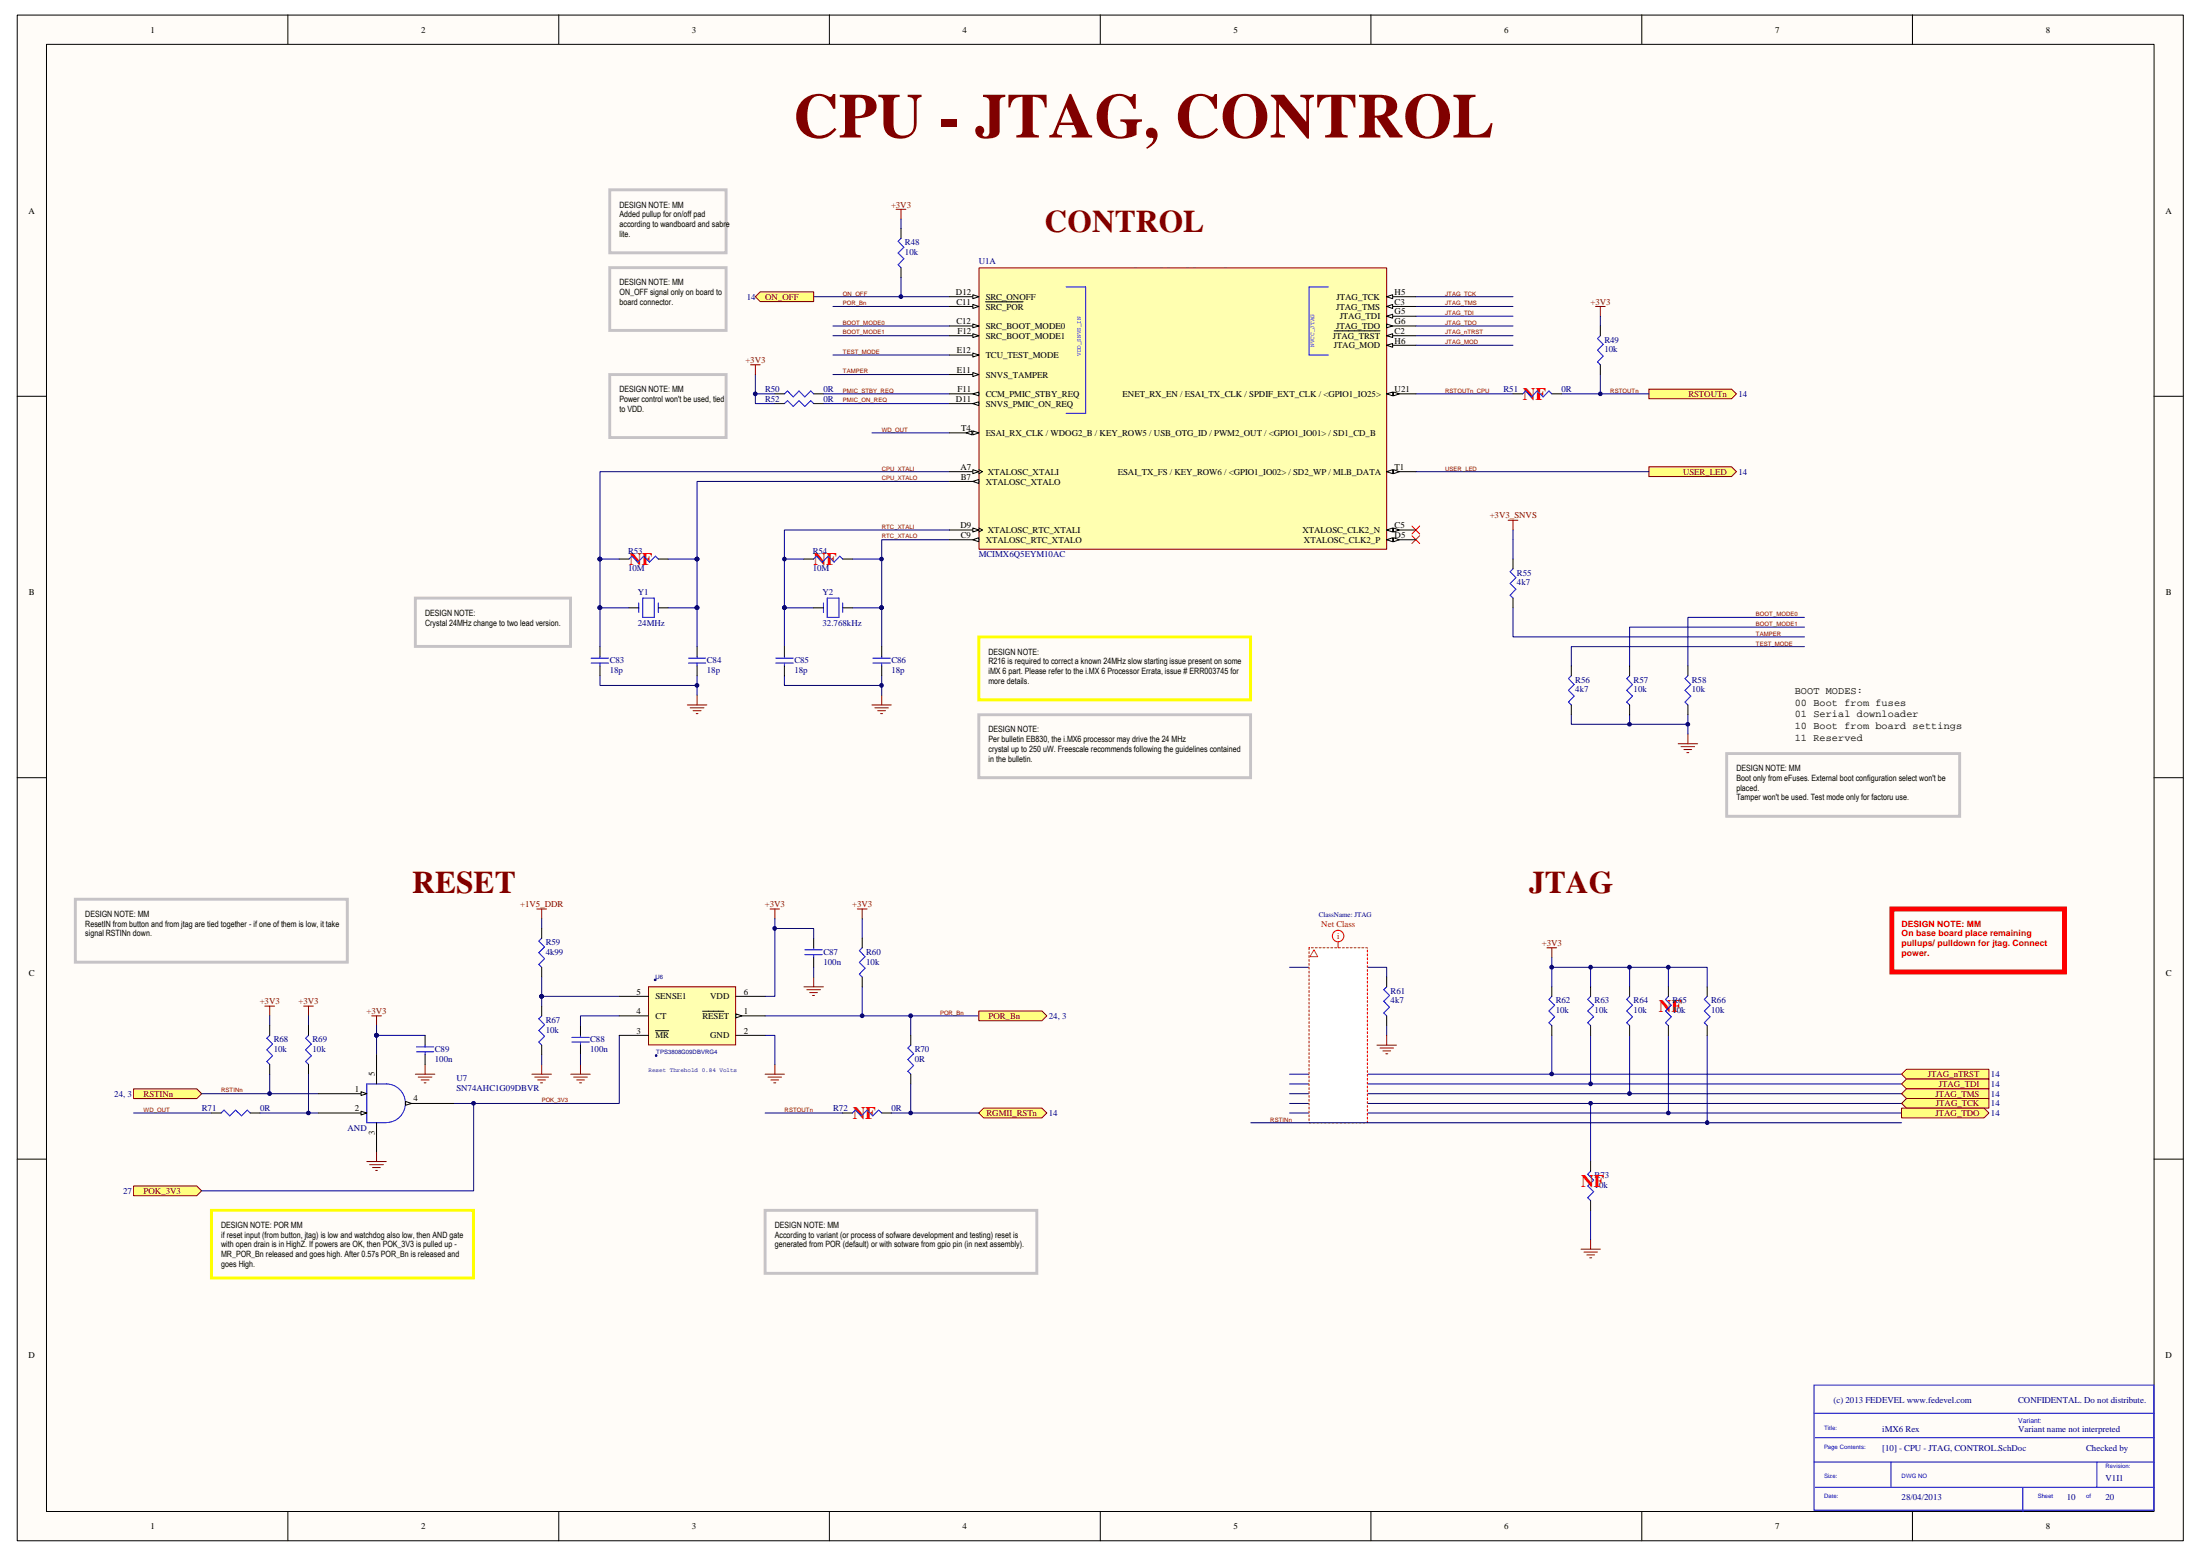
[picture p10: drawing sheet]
<svg xmlns="http://www.w3.org/2000/svg" width="420mm" height="297mm" viewBox="0 0 420 297" stroke-linecap="round" stroke-linejoin="round" font-family="sans-serif">
<path d="M3.3 2.9h413.7v291.2h-413.7z" fill="#fffcf8"/>
<path d="M3.3 2.9h413.7v291.2h-413.7z" fill="none" stroke="#000" stroke-width=".19"/>
<path d="M8.9 8.5h402.5v280h-402.5z" fill="#fffcf8"/>
<g fill="none" stroke="#000" stroke-width=".19">
<path d="M8.9 8.5h402.5v280h-402.5zM55 2.8v5.6M106.7 2.8v5.6M158.4 2.8v5.6M210.1 2.8v5.6M261.8 2.8v5.6M313.6 2.8v5.6M365.2 2.8v5.6M3.3 75.6h5.5M411.4 75.6h5.6M3.3 148.5h5.5M411.4 148.5h5.6"/>
<path d="M3.3 221.3h5.5M411.4 221.3h5.6M55 288.5v5.6M106.7 288.5v5.6M158.4 288.5v5.6M210.1 288.5v5.6M261.8 288.5v5.6M313.6 288.5v5.6M365.2 288.5v5.6"/>
</g>
<path d="M346.4 264.4h64.9v23.9h-64.9zM346.4 269.8h65M346.4 279.1h65M346.7 274.4h64.7M361.1 279.1v4.8M400.5 279.1v4.8M346.7 283.9h64.7M386.3 283.9v4.6" fill="none" stroke="#00f" stroke-width=".19"/>
<path d="M270.4 56.6h18.6M270.4 58.5h18.6M159.1 62.2h22.2M159.1 64.1h22.2M159.1 67.8h22.2M159.1 71.5h22.2M270.4 62.2h18.6M270.4 64.1h18.6M270.4 60.4h18.6M162.8 106.7h5.6" fill="none" stroke="#000080" stroke-width=".19"/>
<circle cx="168.3" cy="106.7" r=".35" fill="#000080"/>
<g fill="none" stroke="#000080" stroke-width=".19">
<path d="M149.8 106.7h3.7"/>
<circle cx="168.3" cy="106.7" r=".35"/>
</g>
<circle cx="149.8" cy="106.7" r=".35" fill="#000080"/>
<g fill="none" stroke="#000080" stroke-width=".19">
<path d="M149.8 116h5.6"/>
<circle cx="149.8" cy="106.7" r=".35"/>
</g>
<circle cx="149.8" cy="116" r=".34" fill="#000080"/>
<g fill="none" stroke="#000080" stroke-width=".19">
<path d="M162.8 116h5.6"/>
<circle cx="149.8" cy="116" r=".34"/>
</g>
<circle cx="168.3" cy="116" r=".34" fill="#000080"/>
<g fill="none" stroke="#000080" stroke-width=".19">
<path d="M149.8 129v1.9h18.6"/>
<circle cx="168.3" cy="116" r=".34"/>
</g>
<path d="M166.5 134.6h3.7M167.1 135.1h2.6M167.6 135.7h1.5M168.2 136.2h.4M168.4 132.7v1.9" fill="none" stroke="#800000" stroke-width=".19"/>
<circle cx="168.3" cy="130.8" r=".35" fill="#000080"/>
<g fill="none" stroke="#000080" stroke-width=".19">
<path d="M181.3 101.2h-31.5v14.8M168.4 129v3.7"/>
<circle cx="168.3" cy="130.8" r=".35"/>
</g>
<circle cx="149.8" cy="116" r=".34" fill="#000080"/>
<g fill="none" stroke="#000080" stroke-width=".19">
<path d="M149.8 116v7.4"/>
<circle cx="149.8" cy="116" r=".34"/>
</g>
<circle cx="149.8" cy="116" r=".34" fill="#000080"/>
<g fill="none" stroke="#000080" stroke-width=".19">
<path d="M136.9 91.9h44.4M181.3 90h-66.7v16.7"/>
<circle cx="149.8" cy="116" r=".34"/>
</g>
<circle cx="114.6" cy="106.7" r=".35" fill="#000080"/>
<g fill="none" stroke="#000080" stroke-width=".19">
<path d="M181.3 103h-12.9v13"/>
<circle cx="114.6" cy="106.7" r=".35"/>
</g>
<circle cx="168.3" cy="116" r=".34" fill="#000080"/>
<g fill="none" stroke="#000080" stroke-width=".19">
<path d="M168.4 116v7.4"/>
<circle cx="168.3" cy="116" r=".34"/>
</g>
<circle cx="168.3" cy="116" r=".34" fill="#000080"/>
<g fill="none" stroke="#000080" stroke-width=".19">
<path d="M270.4 65.9h18.6M103.5 175.4v1.8M148 175.4v14.8h-1.9M148 177.2h7.4v1.9M146.1 197.7h1.9v5.5M146.1 193.9h40.8"/>
<circle cx="168.3" cy="116" r=".34"/>
</g>
<path d="M186.9 136.4h51.9v12.1h-51.9z" fill="none" stroke="#c6c3c6" stroke-width=".56"/>
<path d="M186.9 121.6h51.9v12h-51.9z" fill="none" stroke="#ff0" stroke-width=".56"/>
<g fill="none" stroke="#800000" stroke-width=".19">
<path d="M102.5 173.5h1.9M103.5 173.5v1.9M147.1 173.5h1.8M148 173.5v1.9M163.7 173.5h1.9M164.7 173.5v1.9M153.5 188.4h3.8M154.1 188.9h2.6M154.6 189.5h1.5M155.2 190h.4M155.4 186.5v1.9M101.6 205.1h3.7"/>
<path d="M102.1 205.6h2.7M102.7 206.2h1.5M103.2 206.7h.4M103.5 203.2v1.9M109 205.1h3.7M109.5 205.6h2.7M110.1 206.2h1.5M110.7 206.7h.4M110.9 203.2v1.9M146.1 205.1h3.7M146.7 205.6h2.6M147.2 206.2h1.5"/>
<path d="M147.8 206.7h.4M148 203.2v1.9"/>
</g>
<path d="M103.5 179.1l-.6 .6 1.1 1.1-1.1 1.1 1.1 1.1-1.1 1.1 .6 .6M109.2 198.9h3.4M109.2 198h3.4M110.9 197.7v.3M110.9 198.9v.6M153.7 182.2h3.3M153.7 181.3h3.3M155.4 180.9v.4M155.4 182.2v.6" fill="none" stroke="#00f" stroke-width=".19"/>
<path d="M103.5 177.2v1.9M155.4 179.1v1.8M103.5 184.7v1.8M110.9 195.8v1.9M110.9 199.5v1.8M155.4 182.8v1.9" fill="none" stroke="#000" stroke-width=".19"/>
<circle cx="147.9" cy="177.2" r=".35" fill="#000080"/>
<g fill="none" stroke="#000080" stroke-width=".19">
<path d="M164.7 175.4v3.7M155.4 184.7v1.8M164.7 188.4v5.5"/>
<circle cx="147.9" cy="177.2" r=".35"/>
</g>
<circle cx="164.6" cy="193.9" r=".36" fill="#000080"/>
<g fill="none" stroke="#000080" stroke-width=".19">
<path d="M103.5 186.5v3.7"/>
<circle cx="164.6" cy="193.9" r=".36"/>
</g>
<circle cx="103.4" cy="190.2" r=".35" fill="#000080"/>
<g fill="none" stroke="#000080" stroke-width=".19">
<path d="M103.5 190.2h14.8"/>
<circle cx="103.4" cy="190.2" r=".35"/>
</g>
<circle cx="103.4" cy="190.2" r=".35" fill="#000080"/>
<g fill="none" stroke="#000080" stroke-width=".19">
<path d="M103.5 190.2v1.9"/>
<circle cx="103.4" cy="190.2" r=".35"/>
</g>
<circle cx="103.4" cy="190.2" r=".35" fill="#000080"/>
<g fill="none" stroke="#000080" stroke-width=".19">
<path d="M118.3 193.9h-7.4v1.9M103.5 201.3v1.9M110.9 201.3v1.9"/>
<circle cx="103.4" cy="190.2" r=".35"/>
</g>
<path d="M71 193.9h1.8M71.9 193.9v1.9M71.9 219.9v1.8M79.3 205.1h3.7M79.9 205.6h2.6M80.4 206.2h1.5M81 206.7h.4M81.2 203.2v1.9M70.1 221.7h3.7M70.6 222.3h2.6M71.2 222.9h1.4M71.7 223.4h.4" fill="none" stroke="#800000" stroke-width=".19"/>
<path d="M79.5 199.9h3.3M81.2 199.5v.4M79.5 200.8h3.3M81.2 200.8v.5" fill="none" stroke="#00f" stroke-width=".19"/>
<path d="M81.2 197.7v1.8M81.2 201.3v1.9" fill="none" stroke="#000" stroke-width=".19"/>
<path d="M25.5 226.4h12.1l.9 .9-.9 1h-12.1z" fill-rule="evenodd" fill="#ffff80"/>
<path d="M25.5 226.4h12.1l.9 .9-.9 1h-12.1z" fill="none" stroke="#800000" stroke-width=".19"/>
<path d="M25.5 207.9h12.1l.9 .9-.9 .9h-12.1z" fill-rule="evenodd" fill="#ffff80"/>
<path d="M25.5 207.9h12.1l.9 .9-.9 .9h-12.1z" fill="none" stroke="#800000" stroke-width=".19"/>
<path d="M186.9 193h12.1l.9 .9-.9 1h-12.1z" fill-rule="evenodd" fill="#ffff80"/>
<path d="M186.9 193h12.1l.9 .9-.9 1h-12.1z" fill="none" stroke="#800000" stroke-width=".19"/>
<path d="M71.9 197.7h9.3" fill="none" stroke="#000080" stroke-width=".19"/>
<circle cx="71.9" cy="197.6" r=".36" fill="#000080"/>
<g fill="none" stroke="#000080" stroke-width=".19">
<path d="M71.9 197.7v3.6"/>
<circle cx="71.9" cy="197.6" r=".36"/>
</g>
<circle cx="71.9" cy="197.6" r=".36" fill="#000080"/>
<g fill="none" stroke="#000080" stroke-width=".19">
<path d="M71.9 195.8v1.9"/>
<circle cx="71.9" cy="197.6" r=".36"/>
</g>
<circle cx="71.9" cy="197.6" r=".36" fill="#000080"/>
<g fill="none" stroke="#000080" stroke-width=".19">
<path d="M159.1 58.5h22.2M58.9 193.9v1.9M118.3 197.7v13h-31.6"/>
<circle cx="71.9" cy="197.6" r=".36"/>
</g>
<path d="M58 192.1h1.8M58.9 192.1v1.8" fill="none" stroke="#800000" stroke-width=".19"/>
<path d="M186.9 212.5l1-1h11.1l.9 1-.9 .9h-11.1z" fill-rule="evenodd" fill="#ffff80"/>
<path d="M186.9 212.5l1-1h11.1l.9 1-.9 .9h-11.1z" fill="none" stroke="#800000" stroke-width=".19"/>
<path d="M173.9 193.9v3.8" fill="none" stroke="#000080" stroke-width=".19"/>
<circle cx="173.9" cy="193.9" r=".36" fill="#000080"/>
<g fill="none" stroke="#000080" stroke-width=".19">
<path d="M173.9 206.9v5.6"/>
<circle cx="173.9" cy="193.9" r=".36"/>
</g>
<circle cx="173.9" cy="212.5" r=".35" fill="#000080"/>
<g fill="none" stroke="#000080" stroke-width=".19">
<path d="M51.5 193.9v1.9M38.5 208.8h22.3M49.6 212.5h11.2M51.5 205.1v3.7M170.2 212.5h16.7"/>
<circle cx="173.9" cy="212.5" r=".35"/>
</g>
<path d="M50.6 192.1h1.8M51.5 192.1v1.8" fill="none" stroke="#800000" stroke-width=".19"/>
<circle cx="51.5" cy="208.8" r=".36" fill="#000080"/>
<g fill="none" stroke="#000080" stroke-width=".19">
<path d="M58.9 205.1v7.4"/>
<circle cx="51.5" cy="208.8" r=".36"/>
</g>
<circle cx="58.9" cy="212.5" r=".35" fill="#000080"/>
<g fill="none" stroke="#000080" stroke-width=".19">
<path d="M90.5 210.7v16.6h-52"/>
<circle cx="58.9" cy="212.5" r=".35"/>
</g>
<circle cx="90.4" cy="210.6" r=".35" fill="#000080"/>
<g fill="none" stroke="#000080" stroke-width=".19">
<path d="M166.5 82.6h14.8M25.5 212.5h14.9"/>
<circle cx="90.4" cy="210.6" r=".35"/>
</g>
<path d="M40.4 231.1h50v12.9h-50z" fill="none" stroke="#ff0" stroke-width=".56"/>
<path d="M314.9 74.3h15.8l.9 .9-.9 .9h-15.8z" fill-rule="evenodd" fill="#ffff80"/>
<path d="M304.7 58.5h1.9M305.6 58.5v1.9M314.9 74.3h15.8l.9 .9-.9 .9h-15.8z" fill="none" stroke="#800000" stroke-width=".19"/>
<path d="M305.6 60.4v1.8M305.6 71.5v3.7" fill="none" stroke="#000080" stroke-width=".19"/>
<circle cx="305.6" cy="75.2" r=".35" fill="#000080"/>
<g fill="none" stroke="#000080" stroke-width=".19">
<path d="M303.8 184.7v3.7"/>
<circle cx="305.6" cy="75.2" r=".35"/>
</g>
<circle cx="303.8" cy="184.6" r=".35" fill="#000080"/>
<g fill="none" stroke="#000080" stroke-width=".19">
<path d="M311.2 184.7v3.7"/>
<circle cx="303.8" cy="184.6" r=".35"/>
</g>
<circle cx="311.2" cy="184.6" r=".36" fill="#000080"/>
<g fill="none" stroke="#000080" stroke-width=".19">
<path d="M318.6 184.7v3.7"/>
<circle cx="311.2" cy="184.6" r=".36"/>
</g>
<circle cx="318.6" cy="184.6" r=".36" fill="#000080"/>
<g fill="none" stroke="#000080" stroke-width=".19">
<path d="M296.4 197.7v7.4"/>
<circle cx="318.6" cy="184.6" r=".36"/>
</g>
<circle cx="296.4" cy="205" r=".35" fill="#000080"/>
<g fill="none" stroke="#000080" stroke-width=".19">
<path d="M303.8 197.7v9.2"/>
<circle cx="296.4" cy="205" r=".35"/>
</g>
<circle cx="303.8" cy="206.9" r=".35" fill="#000080"/>
<g fill="none" stroke="#000080" stroke-width=".19">
<path d="M311.2 197.7v11.1"/>
<circle cx="303.8" cy="206.9" r=".35"/>
</g>
<circle cx="311.2" cy="208.8" r=".36" fill="#000080"/>
<g fill="none" stroke="#000080" stroke-width=".19">
<path d="M318.6 197.7v14.8"/>
<circle cx="311.2" cy="208.8" r=".36"/>
</g>
<circle cx="318.6" cy="212.5" r=".35" fill="#000080"/>
<g fill="none" stroke="#000080" stroke-width=".19">
<path d="M303.8 210.7v11"/>
<circle cx="318.6" cy="212.5" r=".35"/>
</g>
<circle cx="303.8" cy="210.6" r=".35" fill="#000080"/>
<g fill="none" stroke="#000080" stroke-width=".19">
<path d="M326 197.7v16.6"/>
<circle cx="303.8" cy="210.6" r=".35"/>
</g>
<circle cx="326" cy="214.3" r=".35" fill="#000080"/>
<g fill="none" stroke="#000080" stroke-width=".19">
<path d="M270.4 75.2h18.6M298.2 75.2h16.7M246.3 184.7h18.5v1.8M264.8 195.8v1.9M296.4 182.8v5.6M146.1 212.5h14.8M246.3 205.1h116.9M246.3 206.9h116.9M246.3 208.8h116.9M246.3 212.5h116.9M246.3 210.7h116.9M303.8 231.1v5.5"/>
<circle cx="326" cy="214.3" r=".35"/>
</g>
<path d="M263 199.5h3.7M264.8 197.7v1.8M295.4 180.9h1.9M296.4 180.9v1.9M263.6 200.1h2.5M264.1 200.6h1.5M264.7 201.2h.3M302 238.5h3.6M302.5 239h2.6M303.1 239.6h1.4M303.8 236.6v1.9M303.6 240.1h.4" fill="none" stroke="#800000" stroke-width=".19"/>
<path d="M363.2 205.1l.9-1h15.7v1.9h-15.7z" fill-rule="evenodd" fill="#ffff80"/>
<path d="M363.2 205.1l.9-1h15.7v1.9h-15.7z" fill="none" stroke="#800000" stroke-width=".19"/>
<path d="M363.2 206.9l.9-.9h15.7v1.9h-15.7z" fill-rule="evenodd" fill="#ffff80"/>
<path d="M363.2 206.9l.9-.9h15.7v1.9h-15.7z" fill="none" stroke="#800000" stroke-width=".19"/>
<path d="M363.2 208.8l.9-.9h15.7v1.8h-15.7z" fill-rule="evenodd" fill="#ffff80"/>
<path d="M363.2 208.8l.9-.9h15.7v1.8h-15.7z" fill="none" stroke="#800000" stroke-width=".19"/>
<path d="M363.2 210.7l.9-1h15.7v1.8h-15.7z" fill-rule="evenodd" fill="#ffff80"/>
<path d="M363.2 210.7l.9-1h15.7v1.8h-15.7z" fill="none" stroke="#800000" stroke-width=".19"/>
<path d="M363.2 211.5h15.7l.9 1-.9 .9h-15.7z" fill-rule="evenodd" fill="#ffff80"/>
<path d="M363.2 211.5h15.7l.9 1-.9 .9h-15.7z" fill="none" stroke="#800000" stroke-width=".19"/>
<path d="M296.4 184.7h29.6v3.7" fill="none" stroke="#000080" stroke-width=".19"/>
<circle cx="296.3" cy="184.6" r=".36" fill="#000080"/>
<circle cx="296.3" cy="184.6" r=".36" fill="none" stroke="#000080" stroke-width=".19"/>
<path d="M250 180.9h11.1v33.4h-11.1z" fill-rule="evenodd" fill="#fff"/>
<path d="M250 180.9h11.1v33.4h-11.1z" fill="none" stroke="#f00" stroke-width=".19" stroke-dasharray=".4 .4"/>
<path d="M250.9 181.3l.8 1.3h-1.5z" fill="none" stroke="#f33" stroke-width=".19"/>
<g fill="none" stroke="#f00" stroke-width=".19">
<path d="M255.6 179.8v1.1"/>
<circle cx="255.6" cy="178.7" r="1.1"/>
</g>
<path d="M311.2 136.4v1.9" fill="none" stroke="#000080" stroke-width=".19"/>
<circle cx="311.2" cy="138.3" r=".35" fill="#000080"/>
<g fill="none" stroke="#000080" stroke-width=".19">
<path d="M289 116v5.6h55.6M344.6 117.9h-22.2v9.2M344.6 119.7h-33.4v7.4M300.1 136.4v1.9h22.3M322.4 136.4v3.7"/>
<circle cx="311.2" cy="138.3" r=".35"/>
</g>
<path d="M288 99.3h1.9M289 99.3v1.9M320.5 142h3.7M321 142.5h2.6M321.6 143.1h1.5M322.1 143.7h.4M322.4 140.1v1.9" fill="none" stroke="#800000" stroke-width=".19"/>
<circle cx="322.3" cy="138.3" r=".35" fill="#000080"/>
<g fill="none" stroke="#000080" stroke-width=".19">
<path d="M144.3 71.5v5.5h3.7M144.3 75.2h3.7M157.3 77h24M157.3 75.2h24M289 101.2v5.5M344.6 123.4h-44.5v3.7"/>
<circle cx="322.3" cy="138.3" r=".35"/>
</g>
<path d="M269.7 100.4l1.4 1.5M269.7 102.3l1.4 1.5M271.1 100.4l-1.4 1.5M271.1 102.3l-1.4 1.5" fill="none" stroke="#f00" stroke-width=".19"/>
<path d="M329.8 143.8h44.5v12h-44.5z" fill="none" stroke="#c6c3c6" stroke-width=".56"/>
<path d="M149.8 75.2l.6-.6 1.1 1.2 1.1-1.2 1.1 1.2 1.1-1.2 .6 .6M149.8 77l.6-.5 1.1 1.1 1.1-1.1 1.1 1.1 1.1-1.1 .6 .5" fill="none" stroke="#00f" stroke-width=".19"/>
<path d="M148 75.2h1.8M148 77h1.8M155.4 75.2h1.9M155.4 77h1.9" fill="none" stroke="#000" stroke-width=".19"/>
<circle cx="144.2" cy="75.2" r=".35" fill="#000080"/>
<g fill="none" stroke="#000080" stroke-width=".19">
<path d="M155.4 56.6h25.9M172.1 53v3.6"/>
<circle cx="144.2" cy="75.2" r=".35"/>
</g>
<path d="M143.3 69.6h1.9M144.3 69.6v1.9" fill="none" stroke="#800000" stroke-width=".19"/>
<path d="M116.4 36.2h22.3v12.1h-22.3zM116.4 71.5h22.3v12h-22.3z" fill="none" stroke="#c6c3c6" stroke-width=".56"/>
<path d="M172.1 45.5l-.6 .6 1.1 1.1-1.1 1.1 1.1 1.1-1.1 1.1 .6 .6" fill="none" stroke="#00f" stroke-width=".19"/>
<path d="M172.1 43.6v1.9M172.1 51.1v1.9" fill="none" stroke="#000" stroke-width=".19"/>
<circle cx="172.1" cy="56.6" r=".36" fill="#000080"/>
<circle cx="172.1" cy="56.6" r=".36" fill="none" stroke="#000080" stroke-width=".19"/>
<path d="M144.3 56.6l.9-.9h10.2v1.9h-10.2z" fill-rule="evenodd" fill="#ffff80"/>
<path d="M171.1 40h1.9M172.1 40v1.8M144.3 56.6l.9-.9h10.2v1.9h-10.2z" fill="none" stroke="#800000" stroke-width=".19"/>
<path d="M172.1 41.8v1.8" fill="none" stroke="#000080" stroke-width=".19"/>
<path d="M361.3 173.5h33v12h-33z" fill="none" stroke="#f00" stroke-width=".93"/>
<path d="M314.9 89.1h15.8l.9 .9-.9 1h-15.8z" fill-rule="evenodd" fill="#ffff80"/>
<path d="M314.9 89.1h15.8l.9 .9-.9 1h-15.8z" fill="none" stroke="#800000" stroke-width=".19"/>
<path d="M270.4 90h44.5M127.6 106.7h5.5" fill="none" stroke="#000080" stroke-width=".19"/>
<path d="M116.4 51.1h22.3v12h-22.3zM79.3 114.2h29.7v9.2h-29.7zM14.4 171.7h51.9v12h-51.9zM146.1 231.1h51.9v12h-51.9z" fill="none" stroke="#c6c3c6" stroke-width=".56"/>
<g fill="none" stroke="#00f" stroke-width=".19">
<path d="M290.8 75.2l.6-.6 1.1 1.2 1.1-1.2 1.1 1.2 1.1-1.2 .6 .6M305.6 64.1l-.5 .5 1.1 1.1-1.1 1.1 1.1 1.2-1.1 1.1 .5 .5M122 115.1v1.8M122.8 114.2h2.2v3.7h-2.2zM125.7 115.1v1.8M155.4 106.7l.5-.5 1.1 1.1 1.2-1.1 1.1 1.1 1.1-1.1 .5 .5M157.3 115.1v1.8M158 114.2h2.2v3.7h-2.2zM160.9 115.1v1.8M289 108.6l-.6 .5 1.1 1.2-1.1 1.1 1.1 1.1-1.1 1.1 .6 .6M148.2 126.6h3.3M148.2 125.6h3.3"/>
<path d="M149.8 125.3v.3M149.8 126.6v.5M166.7 126.6h3.3M166.7 125.6h3.3M168.4 125.3v.3M168.4 126.6v.5M300.1 129l-.6 .5 1.1 1.2-1.1 1.1 1.1 1.1-1.1 1.1 .6 .6M311.2 129l-.5 .5 1.1 1.2-1.1 1.1 1.1 1.1-1.1 1.1 .5 .6M322.4 129l-.6 .5 1.1 1.2-1.1 1.1 1.1 1.1-1.1 1.1 .6 .6M51.5 197.7l-.5 .5 1.1 1.1-1.1 1.1 1.1 1.1-1.1 1.1 .5 .6M58.9 197.7l-.5 .5 1.1 1.1-1.1 1.1 1.1 1.1-1.1 1.1 .5 .6M103.5 193.9l-.6 .6 1.1 1.1-1.1 1.1 1.1 1.1-1.1 1.1 .6 .6"/>
<path d="M164.7 180.9l-.6 .6 1.1 1.1-1.1 1.1 1.1 1.1-1.1 1.2 .6 .5M173.9 199.5l-.5 .6 1.1 1.1-1.1 1.1 1.1 1.1-1.1 1.1 .5 .6M264.8 188.4l-.5 .5 1.1 1.1-1.1 1.1 1.1 1.2-1.1 1.1 .5 .5M296.4 190.2l-.6 .6 1.1 1.1-1.1 1.1 1.1 1.1-1.1 1.1 .6 .6M303.8 190.2l-.6 .6 1.2 1.1-1.2 1.1 1.2 1.1-1.2 1.1 .6 .6M311.2 190.2l-.5 .6 1.1 1.1-1.1 1.1 1.1 1.1-1.1 1.1 .5 .6M318.6 190.2l-.5 .6 1.1 1.1-1.1 1.1 1.1 1.1-1.1 1.1 .5 .6M326 190.2l-.5 .6 1.1 1.1-1.1 1.1 1.1 1.1-1.1 1.1 .5 .6M42.2 212.5l.6-.6 1.1 1.1 1.1-1.1 1.1 1.1 1.1-1.1 .6 .6M162.8 212.5l.6-.6 1.1 1.1 1.1-1.1 1.1 1.1 1.1-1.1 .6 .6M303.8 223.6l-.6 .6 1.2 1.1-1.2 1.1 1.2 1.1-1.2 1.1 .6 .6"/>
</g>
<g fill="none" stroke="#000" stroke-width=".19">
<path d="M289 75.2h1.8M296.4 75.2h1.8M305.6 62.2v1.9M305.6 69.6v1.9M120.1 116h1.9M125.7 116h1.9M153.5 106.7h1.9M155.4 116h1.9M160.9 106.7h1.9M160.9 116h1.9M289 106.7v1.9M289 114.2v1.8"/>
<path d="M149.8 123.4v1.9M149.8 127.1v1.9M168.4 123.4v1.9M168.4 127.1v1.9M300.1 127.1v1.9M300.1 134.6v1.8M311.2 127.1v1.9M311.2 134.6v1.8M322.4 127.1v1.9M322.4 134.6v1.8M164.7 179.1v1.8M51.5 195.8v1.9"/>
<path d="M58.9 195.8v1.9M103.5 192.1v1.8M103.5 199.5v1.8M164.7 186.5v1.9M173.9 197.7v1.8M264.8 186.5v1.9M264.8 193.9v1.9M296.4 188.4v1.8M296.4 195.8v1.9M303.8 188.4v1.8M303.8 195.8v1.9M311.2 188.4v1.8"/>
<path d="M311.2 195.8v1.9M318.6 188.4v1.8M318.6 195.8v1.9M326 188.4v1.8M326 195.8v1.9M40.4 212.5h1.8M47.8 212.5h1.8M51.5 203.2v1.9M58.9 203.2v1.9M160.9 212.5h1.9M168.4 212.5h1.8M173.9 205.1v1.8"/>
<path d="M303.8 221.7v1.9M303.8 229.2v1.9"/>
</g>
<circle cx="133.1" cy="106.7" r=".35" fill="#000080"/>
<g fill="none" stroke="#000080" stroke-width=".19">
<path d="M114.6 129v1.9h18.5"/>
<circle cx="133.1" cy="106.7" r=".35"/>
</g>
<path d="M131.3 134.6h3.7M131.8 135.1h2.6M132.4 135.7h1.5M133 136.2h.3M133.1 132.7v1.9" fill="none" stroke="#800000" stroke-width=".19"/>
<circle cx="133.1" cy="130.8" r=".36" fill="#000080"/>
<g fill="none" stroke="#000080" stroke-width=".19">
<path d="M114.6 106.7h3.7M133.1 129v3.7"/>
<circle cx="133.1" cy="130.8" r=".36"/>
</g>
<path d="M120.1 106.7l.6-.5 1.1 1.1 1.1-1.1 1.1 1.1 1.2-1.1 .5 .5M112.9 126.6h3.3M112.9 125.6h3.3M114.6 125.3v.3M114.6 126.6v.5M131.5 126.6h3.3M131.5 125.6h3.3M133.1 125.3v.3M133.1 126.6v.5" fill="none" stroke="#00f" stroke-width=".19"/>
<path d="M118.3 106.7h1.8M125.7 106.7h1.9M114.6 123.4v1.9M114.6 127.1v1.9M133.1 123.4v1.9M133.1 127.1v1.9" fill="none" stroke="#000" stroke-width=".19"/>
<circle cx="114.6" cy="106.7" r=".35" fill="#000080"/>
<g fill="none" stroke="#000080" stroke-width=".19">
<path d="M114.6 106.7v9.3"/>
<circle cx="114.6" cy="106.7" r=".35"/>
</g>
<circle cx="114.6" cy="106.7" r=".35" fill="#000080"/>
<circle cx="114.6" cy="106.7" r=".35" fill="none" stroke="#000080" stroke-width=".19"/>
<circle cx="114.6" cy="116" r=".35" fill="#000080"/>
<g fill="none" stroke="#000080" stroke-width=".19">
<path d="M127.6 116h5.5"/>
<circle cx="114.6" cy="116" r=".35"/>
</g>
<circle cx="133.1" cy="116" r=".35" fill="#000080"/>
<g fill="none" stroke="#000080" stroke-width=".19">
<path d="M133.1 116v7.4"/>
<circle cx="133.1" cy="116" r=".35"/>
</g>
<circle cx="133.1" cy="116" r=".35" fill="#000080"/>
<g fill="none" stroke="#000080" stroke-width=".19">
<path d="M133.1 106.7v9.3"/>
<circle cx="133.1" cy="116" r=".35"/>
</g>
<circle cx="133.1" cy="116" r=".35" fill="#000080"/>
<circle cx="133.1" cy="116" r=".35" fill="none" stroke="#000080" stroke-width=".19"/>
<circle cx="133.1" cy="106.7" r=".35" fill="#000080"/>
<g fill="none" stroke="#000080" stroke-width=".19">
<path d="M136.9 91.9h-3.8v14.8"/>
<circle cx="133.1" cy="106.7" r=".35"/>
</g>
<circle cx="133.1" cy="106.7" r=".35" fill="#000080"/>
<g fill="none" stroke="#000080" stroke-width=".19">
<path d="M114.6 116h5.5"/>
<circle cx="133.1" cy="106.7" r=".35"/>
</g>
<circle cx="114.6" cy="116" r=".35" fill="#000080"/>
<g fill="none" stroke="#000080" stroke-width=".19">
<path d="M114.6 116v7.4"/>
<circle cx="114.6" cy="116" r=".35"/>
</g>
<circle cx="114.6" cy="116" r=".35" fill="#000080"/>
<g fill="none" stroke="#000080" stroke-width=".19">
<path d="M238.9 214.3h124.3"/>
<circle cx="114.6" cy="116" r=".35"/>
</g>
<path d="M73.8 214.3a3.6 3.6 0 0 0 3.6-3.6 3.7 3.7 0 0 0-3.6-3.8h-3.7v7.4h3.7" fill="none" stroke="#00f" stroke-width=".19"/>
<path d="M60.8 208.8h9.3" fill="none" stroke="#000" stroke-width=".19"/>
<path d="M68.9 208.4l1.2 .4-1.2 .3z" fill="#fffcf8"/>
<path d="M60.8 212.5h9.3M68.9 208.4l1.2 .4-1.2 .3z" fill="none" stroke="#000" stroke-width=".19"/>
<path d="M68.9 212.1l1.2 .4-1.2 .4z" fill="#fffcf8"/>
<path d="M68.9 212.1l1.2 .4-1.2 .4zM77.5 210.7h9.2" fill="none" stroke="#000" stroke-width=".19"/>
<path d="M77.5 210.3l1.1 .4-1.1 .3z" fill="#fffcf8"/>
<path d="M71.9 201.3v5.6M71.9 214.3v5.6M77.5 210.3l1.1 .4-1.1 .3z" fill="none" stroke="#000" stroke-width=".19"/>
<path d="M187 51.2h77.8v53.7h-77.8z" fill="#ffffb0"/>
<path d="M187 51.1h77.8v53.8h-77.8z" fill="none" stroke="#800000" stroke-width=".19"/>
<path d="M203.6 54.8h3.7v24.1h-3.7M253.7 54.8h-3.7v13h3.7" fill="none" stroke="#00f" stroke-width=".19"/>
<path d="M264.8 56.6h5.6" fill="none" stroke="#000" stroke-width=".19"/>
<path d="M264.8 56.6l1.2-.3v.7z" fill="#fffcf8"/>
<path d="M264.8 56.6l1.2-.3v.7zM264.8 58.5h5.6" fill="none" stroke="#000" stroke-width=".19"/>
<path d="M264.8 58.5l1.2-.4v.8z" fill="#fffcf8"/>
<path d="M264.8 58.5l1.2-.4v.8zM264.8 60.4h5.6" fill="none" stroke="#000" stroke-width=".19"/>
<path d="M264.8 60.4l1.2-.4v.7z" fill="#fffcf8"/>
<path d="M264.8 60.4l1.2-.4v.7zM264.8 62.2h5.6" fill="none" stroke="#000" stroke-width=".19"/>
<path d="M264.8 61.8l1.2 .4-1.2 .4z" fill="#fffcf8"/>
<path d="M264.8 61.8l1.2 .4-1.2 .4zM264.8 64.1h5.6" fill="none" stroke="#000" stroke-width=".19"/>
<path d="M264.8 64.1l1.2-.4v.7z" fill="#fffcf8"/>
<path d="M254.8 63.2h8.8M264.8 64.1l1.2-.4v.7zM264.8 65.9h5.6" fill="none" stroke="#000" stroke-width=".19"/>
<path d="M264.8 65.9l1.2-.3v.7z" fill="#fffcf8"/>
<path d="M181.3 62.2h5.6M264.8 65.9l1.2-.3v.7z" fill="none" stroke="#000" stroke-width=".19"/>
<path d="M185.8 61.8l1.1 .4-1.1 .4z" fill="#fffcf8"/>
<path d="M181.3 64.1h5.6M185.8 61.8l1.1 .4-1.1 .4z" fill="none" stroke="#000" stroke-width=".19"/>
<path d="M185.8 63.7l1.1 .4-1.1 .3z" fill="#fffcf8"/>
<path d="M181.3 58.5h5.6M185.8 63.7l1.1 .4-1.1 .3z" fill="none" stroke="#000" stroke-width=".19"/>
<path d="M185.8 58.1l1.1 .4-1.1 .4z" fill="#fffcf8"/>
<path d="M181.3 56.6h5.6M185.8 58.1l1.1 .4-1.1 .4zM188.2 57.6h7.2" fill="none" stroke="#000" stroke-width=".19"/>
<path d="M185.8 56.3l1.1 .3-1.1 .4z" fill="#fffcf8"/>
<path d="M185.8 56.3l1.1 .3-1.1 .4zM181.3 101.2h5.6M186.9 100.8l.8 .4-.8 .4" fill="none" stroke="#000" stroke-width=".19"/>
<path d="M185.8 100.8l1.1 .4-1.1 .4z" fill="#fffcf8"/>
<path d="M181.3 67.8h5.6M185.8 100.8l1.1 .4-1.1 .4z" fill="none" stroke="#000" stroke-width=".19"/>
<path d="M185.8 67.4l1.1 .4-1.1 .4z" fill="#fffcf8"/>
<path d="M185.8 67.4l1.1 .4-1.1 .4zM181.3 91.9h5.6" fill="none" stroke="#000" stroke-width=".19"/>
<path d="M185.8 91.9l1.1-.4v.8z" fill="#fffcf8"/>
<path d="M181.3 90h5.6M185.8 91.9l1.1-.4v.8zM186.9 89.7l.8 .3-.8 .4" fill="none" stroke="#000" stroke-width=".19"/>
<path d="M185.8 89.7l1.1 .3-1.1 .4z" fill="#fffcf8"/>
<path d="M181.3 75.2h5.6M185.8 89.7l1.1 .3-1.1 .4z" fill="none" stroke="#000" stroke-width=".19"/>
<path d="M185.8 75.2l1.1-.4v.8z" fill="#fffcf8"/>
<path d="M181.3 77h5.6M185.8 75.2l1.1-.4v.8z" fill="none" stroke="#000" stroke-width=".19"/>
<path d="M185.8 77l1.1-.3v.7z" fill="#fffcf8"/>
<path d="M185.8 77l1.1-.3v.7zM181.3 103h5.6" fill="none" stroke="#000" stroke-width=".19"/>
<path d="M185.8 103l1.1-.3v.7z" fill="#fffcf8"/>
<path d="M181.3 71.5h5.6M185.8 103l1.1-.3v.7z" fill="none" stroke="#000" stroke-width=".19"/>
<path d="M185.8 71.1l1.1 .4-1.1 .4z" fill="#fffcf8"/>
<path d="M185.8 71.1l1.1 .4-1.1 .4zM264.8 103h5.6" fill="none" stroke="#000" stroke-width=".19"/>
<path d="M264.8 103l1.2-.3v.7z" fill="#fffcf8"/>
<path d="M264.8 103l1.2-.3v.7z" fill="none" stroke="#000" stroke-width=".19"/>
<path d="M266.1 102.7l1.1 .3-1.1 .4z" fill="#fffcf8"/>
<path d="M264.8 101.2h5.6M266.1 102.7l1.1 .3-1.1 .4z" fill="none" stroke="#000" stroke-width=".19"/>
<path d="M264.8 101.2l1.2-.4v.8z" fill="#fffcf8"/>
<path d="M264.8 101.2l1.2-.4v.8z" fill="none" stroke="#000" stroke-width=".19"/>
<path d="M266.1 100.8l1.1 .4-1.1 .4z" fill="#fffcf8"/>
<path d="M181.3 82.6h5.6M266.1 100.8l1.1 .4-1.1 .4z" fill="none" stroke="#000" stroke-width=".19"/>
<path d="M185.8 82.3l1.1 .3-1.1 .4z" fill="#fffcf8"/>
<path d="M185.8 82.3l1.1 .3-1.1 .4z" fill="none" stroke="#000" stroke-width=".19"/>
<path d="M184.5 82.6l1.1-.3v.7z" fill="#fffcf8"/>
<path d="M264.8 75.2h5.6M184.5 82.6l1.1-.3v.7z" fill="none" stroke="#000" stroke-width=".19"/>
<path d="M264.8 75.2l1.2-.4v.8z" fill="#fffcf8"/>
<path d="M264.8 75.2l1.2-.4v.8z" fill="none" stroke="#000" stroke-width=".19"/>
<path d="M266.1 74.8l1.1 .4-1.1 .4z" fill="#fffcf8"/>
<path d="M266.1 74.8l1.1 .4-1.1 .4zM264.8 90h5.6" fill="none" stroke="#000" stroke-width=".19"/>
<path d="M264.8 90l1.2-.3v.7z" fill="#fffcf8"/>
<path d="M264.8 90l1.2-.3v.7z" fill="none" stroke="#000" stroke-width=".19"/>
<path d="M266.1 89.7l1.1 .3-1.1 .4z" fill="#fffcf8"/>
<path d="M266.1 89.7l1.1 .3-1.1 .4z" fill="none" stroke="#000" stroke-width=".19"/>
<path d="M123.9 188.4h16.6v11.1h-16.6z" fill-rule="evenodd" fill="#ffffb0"/>
<path d="M123.9 188.4h16.6v11.1h-16.6z" fill="none" stroke="#800000" stroke-width=".19"/>
<path d="M140.5 193.9h5.6" fill="none" stroke="#000" stroke-width=".19"/>
<path d="M140.5 193.5l1.2 .4-1.2 .4z" fill="#fffcf8"/>
<path d="M118.3 197.7h5.6M118.3 193.9h5.6M118.3 190.2h5.6M125.2 196.8h2.5M134.2 193h4M140.5 193.5l1.2 .4-1.2 .4zM140.5 197.7h5.6M140.5 190.2h5.6" fill="none" stroke="#000" stroke-width=".19"/>
<path d="M125 186.9h.2v.3h-.2z" fill-rule="evenodd" fill="#000080"/>
<path d="M125 186.9h.2v.3h-.2z" fill="none" stroke="#000080" stroke-width=".19"/>
<path d="M125.2 201.4h.2v.2h-.2z" fill-rule="evenodd" fill="#000080"/>
<path d="M125.2 201.4h.2v.2h-.2z" fill="none" stroke="#000080" stroke-width=".19"/>
<text font-size="12.1" fill="#800000" x="151.5" y="26.2">CPU - JTAG, CONTROL</text>
<g font-size="6" fill="#800000">
<text x="199.5" y="44.2">CONTROL</text>
<text x="78.7" y="170.4">RESET</text>
<text x="292" y="170.4">JTAG</text>
</g>
<g font-size="3.3" fill="#f00">
<text x="290.8" y="76.4">NF</text>
<text x="120.2" y="107.9">NF</text>
<text x="155.4" y="107.9">NF</text>
<text x="316.8" y="193.2">NF</text>
<text x="162.8" y="213.7">NF</text>
<text x="302" y="226.6">NF</text>
</g>
<g font-size="1.9">
<text x="342.8" y="132.5">BOOT MODES:</text>
<text x="342.8" y="134.7">00 Boot from fuses</text>
<text x="342.8" y="136.9">01 Serial downloader</text>
<text x="342.8" y="139.2">10 Boot from board settings</text>
<text x="342.8" y="141.4">11 Reserved</text>
</g>
<text font-size="1.8" fill="#00f" x="216.6" y="52.6">i.MX6Q - CONTROL</text>
<g font-size="1.7">
<text x="28.7" y="6.2">1</text>
<text x="80.4" y="6.2">2</text>
<text x="132.2" y="6.2">3</text>
<text x="183.8" y="6.2">4</text>
<text x="235.6" y="6.2">5</text>
<text x="287.3" y="6.2">6</text>
<text x="339" y="6.2">7</text>
<text x="390.7" y="6.2">8</text>
<text x="5.5" y="40.8">A</text>
<text x="118.3" y="41.5">Added pullup for on/off pad</text>
<text x="118.3" y="39.6">DESIGN NOTE: MM</text>
<text x="413.6" y="40.8">A</text>
<text x="118.3" y="43.3">according to wandboard and sabre</text>
<text x="118.3" y="45.2">lite.</text>
<text x="118.3" y="54.5">DESIGN NOTE: MM</text>
<text x="118.3" y="56.3">ON_OFF signal only on board to</text>
<text x="118.3" y="58.2">board connector.</text>
<text x="182.6" y="56.3">D12</text>
<text x="182.7" y="58.2">C11</text>
<text x="188.2" y="59.1">SRC_POR</text>
<text x="188.2" y="57.2">SRC_ONOFF</text>
<text x="255.2" y="59.1">JTAG_TMS</text>
<text x="255.3" y="57.2">JTAG_TCK</text>
<text x="266.3" y="56.3">H5</text>
<text x="266.3" y="58.2">C3</text>
<text x="182.7" y="61.9">C12</text>
<text x="182.9" y="63.7">F12</text>
<text x="188.2" y="62.8">SRC_BOOT_MODE0</text>
<text x="188.2" y="64.6">SRC_BOOT_MODE1</text>
<text x="254.5" y="64.6">JTAG_TRST</text>
<text x="255.2" y="62.8">JTAG_TDO</text>
<text x="255.9" y="61">JTAG_TDI</text>
<text x="266.3" y="60">G5</text>
<text x="266.3" y="65.6">H6</text>
<text x="266.3" y="61.9">G6</text>
<text x="266.3" y="63.7">C2</text>
<text x="182.7" y="67.4">E12</text>
<text x="182.7" y="71.2">E11</text>
<text x="188.2" y="68.4">TCU_TEST_MODE</text>
<text x="254.7" y="66.5">JTAG_MOD</text>
<text x="118.3" y="74.9">DESIGN NOTE: MM</text>
<text x="118.3" y="76.8">Power control won't be used, tied</text>
<text x="182.6" y="76.7">D11</text>
<text x="182.9" y="74.8">F11</text>
<text x="188.2" y="75.8">CCM_PMIC_STBY_REQ</text>
<text x="188.2" y="77.6">SNVS_PMIC_ON_REQ</text>
<text x="188.2" y="72.1">SNVS_TAMPER</text>
<text x="214.4" y="75.8">ENET_RX_EN / ESAI_TX_CLK / SPDIF_EXT_CLK / &lt;GPIO1_IO25&gt;</text>
<text x="266.4" y="74.8">U21</text>
<text x="118.3" y="78.6">to VDD.</text>
<text x="183.6" y="82.3">T4</text>
<text x="188.2" y="83.2">ESAI_RX_CLK / WDOG2_B / KEY_ROW5 / USB_OTG_ID / PWM2_OUT / &lt;GPIO1_IO01&gt; / SD1_CD_B</text>
<text x="183.4" y="89.7">A7</text>
<text x="266.3" y="89.7">T1</text>
<text x="183.5" y="91.6">B7</text>
<text x="188.2" y="92.5">XTALOSC_XTALO</text>
<text x="188.6" y="90.6">XTALOSC_XTALI</text>
<text x="213.5" y="90.6">ESAI_TX_FS / KEY_ROW6 / &lt;GPIO1_IO02&gt; / SD2_WP / MLB_DATA</text>
<text x="183.4" y="100.8">D9</text>
<text x="188.6" y="101.8">XTALOSC_RTC_XTALI</text>
<text x="248.7" y="101.8">XTALOSC_CLK2_N</text>
<text x="266.3" y="100.8">C5</text>
<text x="183.5" y="102.7">C9</text>
<text x="188.2" y="103.6">XTALOSC_RTC_XTALO</text>
<text x="249" y="103.6">XTALOSC_CLK2_P</text>
<text x="266.3" y="102.7">D5</text>
<text x="5.5" y="113.6">B</text>
<text x="413.6" y="113.6">B</text>
<text x="81.2" y="117.6">DESIGN NOTE:</text>
<text x="81.2" y="119.4">Crystal 24MHz change to two lead version.</text>
<text x="188.8" y="125">DESIGN NOTE:</text>
<text x="188.8" y="126.8">R216 is required to correct a known 24MHz slow starting issue present on some</text>
<text x="188.8" y="128.7">iMX 6 part. Please refer to the i.MX 6 Processor Errata, issue # ERR003745 for</text>
<text x="188.8" y="130.5">more details.</text>
<text x="188.8" y="139.8">DESIGN NOTE:</text>
<text x="188.8" y="141.6">Per bulletin EB830, the i.MX6 processor may drive the 24 MHz</text>
<text x="188.8" y="143.5">crystal up to 250 uW. Freescale recommends following the guidelines contained</text>
<text x="188.8" y="145.4">in the bulletin.</text>
<text x="331.6" y="147.2">DESIGN NOTE: MM</text>
<text x="331.6" y="149.1">Boot only from eFuses. External boot configuration select won't be</text>
<text x="331.6" y="151">placed.</text>
<text x="331.6" y="152.8">Tamper won't be used. Test mode only for factoru use.</text>
<text x="16.3" y="175">DESIGN NOTE: MM</text>
<text x="16.3" y="176.9">ResetIN from button and from jtag are tied together - if one of them is low, it take</text>
<text x="16.3" y="178.8">signal RSTINn down.</text>
<text x="5.5" y="186.4">C</text>
<text x="121.6" y="189.9">5</text>
<text x="125.2" y="190.8">SENSE1</text>
<text x="135.6" y="190.8">VDD</text>
<text x="142.1" y="189.9">6</text>
<text x="413.6" y="186.4">C</text>
<text x="121.6" y="197.3">3</text>
<text x="121.6" y="193.6">4</text>
<text x="125.2" y="194.5">CT</text>
<text x="134.1" y="194.5">RESET</text>
<text x="142.1" y="193.6">1</text>
<text x="142.1" y="197.3">2</text>
<text x="125.2" y="198.2">MR</text>
<text x="135.6" y="198.2">GND</text>
<text x="67.8" y="208.4">1</text>
<text x="71.6" y="205.4" transform="rotate(-90 71.6 205.4)">5</text>
<text x="67.8" y="212.1">2</text>
<text x="79" y="210.3">4</text>
<text x="71.6" y="216.7" transform="rotate(-90 71.6 216.7)">3</text>
<text x="42.2" y="234.4">DESIGN NOTE: POR MM</text>
<text x="42.2" y="236.3">if reset input (from button, jtag) is low and watchdog also low, then AND gate</text>
<text x="42.2" y="238.1">with open drain is in HighZ. If powers are OK, then POK_3V3 is pulled up -</text>
<text x="42.2" y="240">MR_POR_Bn released and goes high. After 0.57s POR_Bn is released and</text>
<text x="148" y="236.3">According to variant (or process of sofware development and testing) reset is</text>
<text x="148" y="238.1">generated from POR (default) or with sotware from gpio pin (in next assembly).</text>
<text x="148" y="234.4">DESIGN NOTE: MM</text>
<text x="42.2" y="241.9">goes High.</text>
<text x="5.5" y="259.2">D</text>
<text x="413.6" y="259.2">D</text>
<text x="28.7" y="291.9">1</text>
<text x="80.4" y="291.9">2</text>
<text x="132.2" y="291.9">3</text>
<text x="183.8" y="291.9">4</text>
<text x="235.6" y="291.9">5</text>
<text x="287.3" y="291.9">6</text>
<text x="339" y="291.9">7</text>
<text x="390.7" y="291.9">8</text>
</g>
<g font-size="1.7" fill="#800000">
<text x="170.2" y="39.6">+3V3</text>
<text x="146.1" y="57.2">ON_OFF</text>
<text x="303.8" y="58.2">+3V3</text>
<text x="142.4" y="69.3">+3V3</text>
<text x="322.4" y="75.8">RSTOUTn</text>
<text x="321.4" y="90.6">USER_LED</text>
<text x="284.5" y="99">+3V3_SNVS</text>
<text x="99.3" y="173.2">+1V5_DDR</text>
<text x="146.1" y="173.2">+3V3</text>
<text x="162.8" y="173.2">+3V3</text>
<text x="294.5" y="180.6">+3V3</text>
<text x="49.6" y="191.7">+3V3</text>
<text x="57" y="191.7">+3V3</text>
<text x="70" y="193.6">+3V3</text>
<text x="188.8" y="194.5">POR_Bn</text>
<text x="27.4" y="209.4">RSTINn</text>
<text x="368.2" y="205.7">JTAG_nTRST</text>
<text x="369.6" y="209.4">JTAG_TMS</text>
<text x="370.3" y="207.5">JTAG_TDI</text>
<text x="188.4" y="213.1">RGMII_RSTn</text>
<text x="369.6" y="213.1">JTAG_TDO</text>
<text x="369.7" y="211.2">JTAG_TCK</text>
<text x="27.4" y="227.9">POK_3V3</text>
</g>
<g font-size="1.7" fill="#000080">
<text x="172.8" y="46.9">R48</text>
<text x="172.8" y="48.7">10k</text>
<text x="186.9" y="50.4">U1A</text>
<text x="142.6" y="57.2">14</text>
<text x="306.4" y="65.4">R49</text>
<text x="306.4" y="67.3">10k</text>
<text x="146.1" y="74.8">R50</text>
<text x="146.1" y="76.7">R52</text>
<text x="157.3" y="74.8">0R</text>
<text x="157.3" y="76.7">0R</text>
<text x="287.1" y="74.8">R51</text>
<text x="298.2" y="74.8">0R</text>
<text x="332" y="75.8">14</text>
<text x="332" y="90.6">14</text>
<text x="120" y="105.7">R53</text>
<text x="155.2" y="105.7">R54</text>
<text x="186.9" y="106.4">MCIMX6Q5EYM10AC</text>
<text x="120" y="109">10M</text>
<text x="121.8" y="113.6">Y1</text>
<text x="155.2" y="109">10M</text>
<text x="157.1" y="113.6">Y2</text>
<text x="289.7" y="109.9">R55</text>
<text x="289.7" y="111.8">4k7</text>
<text x="121.8" y="119.5">24MHz</text>
<text x="157.1" y="119.5">32.768kHz</text>
<text x="116.4" y="126.6">C83</text>
<text x="116.4" y="128.5">18p</text>
<text x="135" y="126.6">C84</text>
<text x="135" y="128.5">18p</text>
<text x="151.7" y="126.6">C85</text>
<text x="151.7" y="128.5">18p</text>
<text x="170.3" y="126.6">C86</text>
<text x="170.3" y="128.5">18p</text>
<text x="300.9" y="130.3">R56</text>
<text x="312" y="130.3">R57</text>
<text x="323.1" y="130.3">R58</text>
<text x="300.9" y="132.2">4k7</text>
<text x="312" y="132.2">10k</text>
<text x="323.1" y="132.2">10k</text>
<text x="104.2" y="180.4">R59</text>
<text x="104.2" y="182.3">4k99</text>
<text x="157.3" y="182.3">C87</text>
<text x="157.3" y="184.1">100n</text>
<text x="165.4" y="182.3">R60</text>
<text x="165.4" y="184.1">10k</text>
<text x="265.6" y="189.7">R61</text>
<text x="265.6" y="191.6">4k7</text>
<text x="297.1" y="191.6">R62</text>
<text x="304.5" y="191.6">R63</text>
<text x="312" y="191.6">R64</text>
<text x="319.4" y="191.6">R65</text>
<text x="326.8" y="191.6">R66</text>
<text x="104.2" y="195.2">R67</text>
<text x="104.2" y="197.1">10k</text>
<text x="200.3" y="194.5">24, 3</text>
<text x="297.1" y="193.4">10k</text>
<text x="304.5" y="193.4">10k</text>
<text x="312" y="193.4">10k</text>
<text x="319.4" y="193.4">10k</text>
<text x="326.8" y="193.4">10k</text>
<text x="52.3" y="199">R68</text>
<text x="52.3" y="200.8">10k</text>
<text x="59.7" y="199">R69</text>
<text x="59.7" y="200.8">10k</text>
<text x="83" y="200.8">C89</text>
<text x="83" y="202.7">100n</text>
<text x="112.7" y="199">C88</text>
<text x="112.7" y="200.8">100n</text>
<text x="174.7" y="200.8">R70</text>
<text x="174.7" y="202.7">0R</text>
<text x="21.8" y="209.4">24, 3</text>
<text x="87.2" y="206.4">U7</text>
<text x="87.2" y="208.2">SN74AHC1G09DBVR</text>
<text x="380.2" y="205.7">14</text>
<text x="380.2" y="207.5">14</text>
<text x="380.2" y="209.4">14</text>
<text x="38.6" y="212.1">R71</text>
<text x="49.7" y="212.1">0R</text>
<text x="66.4" y="215.9">AND</text>
<text x="159.1" y="212.1">R72</text>
<text x="170.3" y="212.1">0R</text>
<text x="200.3" y="213.1">14</text>
<text x="380.2" y="211.2">14</text>
<text x="380.2" y="213.1">14</text>
<text x="23.5" y="227.9">27</text>
<text x="304.5" y="225">R73</text>
<text x="304.5" y="226.8">10k</text>
<text x="350.2" y="267.8">(c) 2013 FEDEVEL www.fedevel.com</text>
<text x="385.4" y="267.8">CONFIDENTAL. Do not distribute.</text>
<text x="359.5" y="273.3">iMX6 Rex</text>
<text x="385.4" y="273.3">Variant name not interpreted</text>
<text x="359.5" y="277.1">[10] - CPU - JTAG, CONTROL.SchDoc</text>
<text x="398.4" y="277.1">Checked by</text>
<text x="363.2" y="286.3">28/04/2013</text>
<text x="394.7" y="286.3">10</text>
<text x="402.1" y="286.3">20</text>
<text x="402.1" y="282.7">V1I1</text>
</g>
<g font-size="1.7" fill="#f00">
<text x="252.3" y="176.9">Net Class</text>
<text x="255.3" y="179.3">i</text>
<text x="363.2" y="176.9">DESIGN NOTE: MM</text>
<text x="363.2" y="178.8">On base board place remaining</text>
<text x="363.2" y="180.6">pullups/ pulldown for jtag. Connect</text>
<text x="363.2" y="182.5">power.</text>
</g>
<text font-size="1.4" fill="#000080" x="251.9" y="175.1">ClassName: JTAG</text>
<text font-size="1.3" fill="#00f" x="385.4" y="271.6">Variant:</text>
<g font-size="1.1" fill="#800000">
<text x="161" y="58.3">POR_Bn</text>
<text x="161" y="56.4">ON_OFF</text>
<text x="276" y="58.3">JTAG_TMS</text>
<text x="276" y="56.4">JTAG_TCK</text>
<text x="161" y="62">BOOT_MODE0</text>
<text x="161" y="63.8">BOOT_MODE1</text>
<text x="276" y="65.7">JTAG_MOD</text>
<text x="276" y="63.8">JTAG_nTRST</text>
<text x="276" y="62">JTAG_TDO</text>
<text x="276" y="60.2">JTAG_TDI</text>
<text x="161" y="71.2">TAMPER</text>
<text x="161" y="67.6">TEST_MODE</text>
<text x="161" y="75">PMIC_STBY_REQ</text>
<text x="161" y="76.8">PMIC_ON_REQ</text>
<text x="276" y="75">RSTOUTn_CPU</text>
<text x="307.5" y="75">RSTOUTn</text>
<text x="168.4" y="82.4">WD_OUT</text>
<text x="168.4" y="89.8">CPU_XTALI</text>
<text x="276" y="89.8">USER_LED</text>
<text x="168.4" y="91.7">CPU_XTALO</text>
<text x="168.4" y="101">RTC_XTALI</text>
<text x="168.4" y="102.8">RTC_XTALO</text>
<text x="335.4" y="117.6">BOOT_MODE0</text>
<text x="335.4" y="119.5">BOOT_MODE1</text>
<text x="335.4" y="121.4">TAMPER</text>
<text x="335.4" y="123.2">TEST_MODE</text>
<text x="179.5" y="193.7">POR_Bn</text>
<text x="42.2" y="208.5">RSTINn</text>
<text x="27.4" y="212.3">WD_OUT</text>
<text x="103.5" y="210.4">POK_3V3</text>
<text x="149.8" y="212.3">RSTOUTn</text>
<text x="242.6" y="214.1">RSTINn</text>
</g>
<g font-size="1.1" fill="#00f">
<text x="206.4" y="67.9" transform="rotate(-90 206.4 67.9)">VDD_SNVS_IN</text>
<text x="251" y="66.2" transform="rotate(-90 251 66.2)">NVCC_JTAG</text>
<text x="348.3" y="272.9">Title:</text>
<text x="348.3" y="276.6">Page Contents:</text>
<text x="402.1" y="280.3">Revision:</text>
<text x="348.3" y="282.2">Size:</text>
<text x="348.3" y="285.9">Date:</text>
<text x="363.2" y="282.2">DWG NO</text>
<text x="389.2" y="285.9">Sheet</text>
<text x="398.4" y="285.9">of</text>
</g>
<g font-size="1.1" fill="#000080">
<text x="125.2" y="186.9">U6</text>
<text x="125.3" y="201.3">TPS3808G09DBVRG4</text>
<text x="123.9" y="204.7">Reset Threhold 0.84 Volts</text>
</g>
</svg>
